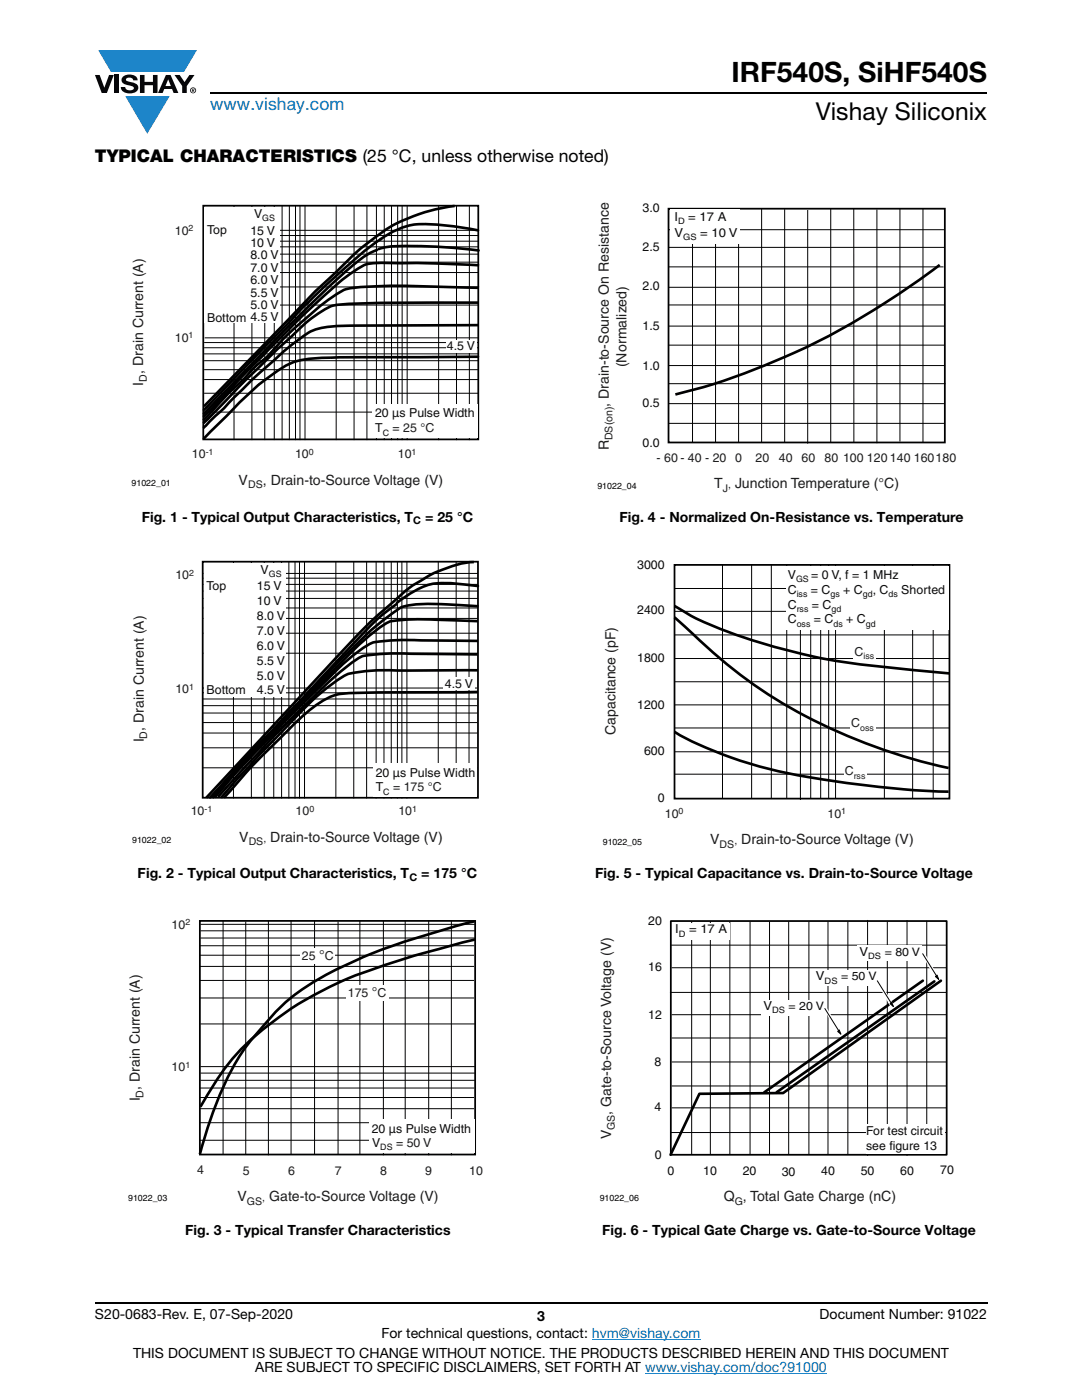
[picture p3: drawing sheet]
<svg xmlns="http://www.w3.org/2000/svg" width="216mm" height="279mm" viewBox="0 0 216 279" stroke-linecap="round" stroke-linejoin="round" font-family="sans-serif">
<g fill="#1e85c9">
<path d="M19.6 10h19.7l-2.6 4.3h-3.8h-10.8z"/>
<path d="M25 19.2h8.9l-4.5 7.5z"/>
</g>
<g fill="#06060c">
<path d="M18.9 15h1l.9 2.5 1-2.5h.9l-1.4 3.6h-1z"/>
<path d="M22.9 15h.9v3.6h-.9z"/>
<path d="M24.6 15.3a2.1 2.1 0 0 1 2.8 .3l.1 .4h-.9a.79 .79 0 0 0-.7-.5 .79 .79 0 0 0-.8 .4l.3 .3 1 .2a1.08 1.08 0 0 1 1.2 1 1.08 1.08 0 0 1-1.1 1.2 1.73 1.73 0 0 1-2.4-1.2h.9a.96 .96 0 0 0 .8 .6 .96 .96 0 0 0 .9-.4 1.31 1.31 0 0 0-1.2-.6 1.03 1.03 0 0 1-1.1-.6 1.03 1.03 0 0 1 .2-1.1z"/>
<path d="M27.9 15h.9v1.3h1.7v-1.3h.9v3.6h-.9v-1.6h-1.7v1.6h-.9z"/>
<path d="M34.8 15h1.1l.9 1.4 1-1.4h1l-1.5 2.2v1.4h-.9v-1.4z"/>
<path d="M33.6 15.9l.5 1.3h-1.1zM33.1 15l-1.6 3.6h1l.3-.8h1.5l.3 .8h1l-1.6-3.6z"/>
<path d="M38.1 18a.46 .46 0 0 1 .9 0 .46 .46 0 0 1-.9 0zM37.9 18a.6 .6 0 0 0 1.2 0 .6 .6 0 0 0-1.2 0z"/>
<path d="M38.4 17.8h.2v.2h-.2zM38.3 17.7v.7h.1v-.3l.4 .3-.2-.3 .2-.2-.1-.2z"/>
</g>
<path d="M42 18.6h155M18.9 260h178.1" fill="none" stroke="#000" stroke-width=".36"/>
<path d="M118.1 267.3h21.7M128.7 274h36.3" fill="none" stroke="#007ec4" stroke-width=".2"/>
<path d="M40.6 41.1h54.8v46.6h-54.8z" fill="none" stroke="#000" stroke-width=".35"/>
<g fill="none" stroke="#000" stroke-width=".2">
<path d="M40.7 46h54.7M40.7 47h54.7M40.7 48.1h54.7M40.7 49.3h54.7M40.7 50.7h54.7M40.7 52.3h54.7M40.7 54.4h54.7M40.9 57.3h54.7M46.7 41v46.8M50.3 41v46.8M52.8 41v46.8M54.7 41v46.8"/>
<path d="M56.3 41v46.8M57.7 41v46.8M59 41v46.8M59.9 41v46.8M60.9 41v46.8M67.1 41v46.8M70.6 41v46.8M73.2 41v46.8M75.1 41v46.8M76.7 41v46.8M78.1 41v46.8M79.3 41v46.8"/>
<path d="M80.2 41v46.8M81.2 41v46.8M87.5 41v46.8M91.1 41v46.8M93.7 41v46.8M40.7 60.9h54.7M40.7 68.4h54.7M40.7 69.4h54.7M40.7 70.6h54.7M40.7 72h54.7M40.7 73.8h54.7M40.7 75.8h54.7"/>
<path d="M40.7 78.5h54.7M40.8 67.4h54.8M40.7 82.2h54.7"/>
</g>
<g fill="none" stroke="#000" stroke-width=".53">
<path d="M75.2 49.9a14.6 14.6 0 0 0-5 3.2 434.8 434.8 0 0 0-25.9 25.7l-3.6 3.8M75.6 49.7a25.9 25.9 0 0 1 8-.6l5.9 .3 6 .6M76 47.7a117.3 117.3 0 0 0-13.9 12.1l-.8 .8M90.7 41.1a33.8 33.8 0 0 0-18.6 8.4l-3.1 2.9a229.2 229.2 0 0 0-14.6 14.6l-13.7 14.1M95.4 46a47.3 47.3 0 0 0-13.1-1.1 16.1 16.1 0 0 0-6.4 2.9M95.4 57.4h-.5a265.9 265.9 0 0 0-21.8-.2l-.9 .1a8.2 8.2 0 0 0-5.8 1.9 81.2 81.2 0 0 0-13.3 12.2 23.5 23.5 0 0 0-4.5 4.3l-2.9 2.7-5.1 5.5M95.6 52.9l-10.3-.4h-5a34.3 34.3 0 0 0-7.2 .3 38.6 38.6 0 0 0-9.5 7.2l-3.7 3.5-6.2 6.2-13.1 13.5M51.6 76.8l-3.8 3.5-7.1 7.2M61.5 60.4l-20.8 21.4M65.8 71.4a18 18 0 0 0-8.9 1.6l-5.2 3.7M95.4 71.2l-29.4 .2M95.4 60.4h-5.6a250.8 250.8 0 0 0-22.7 .5 13.6 13.6 0 0 0-5.5 3l-6.1 5.7-6.7 6.4-8.2 8.5"/>
<path d="M95.5 64.9l-23.8 .1a35.8 35.8 0 0 0-8.6 .7 23.9 23.9 0 0 0-6.5 4.4 238.8 238.8 0 0 0-13.1 12.5l-2.9 2.8"/>
</g>
<g fill="#fff">
<path d="M40.8 41.4h15.2v23.1h-15.2z"/>
<path d="M74.3 80.7h21v6.7h-21z"/>
<path d="M89 67.9h6v2.5h-6z"/>
</g>
<path d="M40.4 112.1h55v47.1h-55z" fill="none" stroke="#000" stroke-width=".35"/>
<g fill="none" stroke="#000" stroke-width=".2">
<path d="M40.6 114.4h54.8M40.6 115.4h54.8M40.6 116.6h54.8M40.6 118h54.8M40.6 119.4h54.8M46.6 112.1v47.2M50.2 112.1v47.2M52.7 112.1v47.2M54.6 112.1v47.2M56.2 112.1v47.2M57.6 112.1v47.2M58.9 112.1v47.2"/>
<path d="M59.8 112.1v47.2M60.8 112.1v47.2M67 112.1v47.2M70.6 112.1v47.2M73.2 112.1v47.2M75.1 112.1v47.2M76.6 112.1v47.2M78.1 112.1v47.2M79.3 112.1v47.2M80.2 112.1v47.2M81.2 112.1v47.2M87.4 112.1v47"/>
<path d="M91 112.1v47M93.6 112.1v47M40.5 137.3h54.8M40.5 138.3h54.8M40.5 139.5h54.8M40.6 121.3h54.8M40.6 123.4h54.8M40.6 126.4h54.8M40.6 130.4h54.8M40.5 140.8h54.8M40.5 142.3h54.8M40.5 144.2h54.8"/>
<path d="M40.5 146.3h54.8M40.5 149.2h54.8M40.5 153.2h54.8"/>
</g>
<path d="M94.5 112.2a24.1 24.1 0 0 0-10.3 3.6 22.5 22.5 0 0 0-5.9 4.5 149.7 149.7 0 0 0-14.5 14.5l-22.6 24.4M95.4 117a32.8 32.8 0 0 0-9.4-.4 20.5 20.5 0 0 0-6.8 3.7M79.1 120.6l-1.1 .8a44.5 44.5 0 0 0-7.6 7.2l-28.5 30.5M95.3 130.6l-13.4-.1a39.7 39.7 0 0 0-9.8 .5 62.2 62.2 0 0 0-11.1 9.5l-6.2 6.3-11.3 12.2M95.4 133.8h-15.8a34.8 34.8 0 0 0-10.4 .8 46.3 46.3 0 0 0-11 9.4l-6.8 7.1-7.3 8.1M95.4 124l-.5-.1a168.6 168.6 0 0 0-15.2-.1 5.7 5.7 0 0 0-4.1 1.6 107.1 107.1 0 0 0-11.8 11.1l-7.9 8-4 4.4a149.9 149.9 0 0 0-9.5 10.3M95.4 138.1l-10 .1a236.7 236.7 0 0 0-17.4 .3 14.3 14.3 0 0 0-7 3.9 176.6 176.6 0 0 0-15.7 16.2l-.6 .6M95.4 127.9l-11.4-.1a40.1 40.1 0 0 0-9.8 .5 41.1 41.1 0 0 0-9.7 8.1l-10.4 10.6a176.6 176.6 0 0 0-11.3 12.1M95.5 121l-6.2-.4a27.2 27.2 0 0 0-9.2 .6l-.8 .5a74.3 74.3 0 0 0-11.6 10.3l-4.5 4.8a150.8 150.8 0 0 0-10.2 10.3 189.4 189.4 0 0 0-10.8 11.9" fill="none" stroke="#000" stroke-width=".53"/>
<g fill="#fff">
<path d="M88.5 135.2h6.2v2.5h-6.2z"/>
<path d="M40.7 112.4h16.2v26.6h-16.2z"/>
<path d="M74.4 152.4h20.7v6.7h-20.7z"/>
</g>
<path d="M39.9 183.8h54.9v46.6h-54.9z" fill="none" stroke="#000" stroke-width=".35"/>
<g fill="none" stroke="#000" stroke-width=".2">
<path d="M39.8 195.7h54.8M39.8 192.9h54.8M39.8 190.6h54.8M39.8 199.2h54.8M39.9 188.7h54.7M40 187.2h54.7M40 185.8h54.7M40 184.5h54.7M44.5 183.8v46.6M49 183.9v46.5M53.6 183.8v46.8M58.1 183.6v46.8"/>
<path d="M62.8 183.6v46.8M67.5 183.9v46.5M71.8 183.7v46.7M76.5 183.8v46.8M80.9 183.8v46.8M85.5 183.8v46.8M90.1 183.8v46.8M39.8 219h54.8M39.9 217.1h54.7M40 215.6h54.7M40 214.2h54.7M40 212.9h54.7"/>
<path d="M40 204.4h54.7M39.8 227.6h54.8M39.8 224.1h54.8M39.8 221.3h54.8"/>
</g>
<path d="M94.7 183.9l-2.6 .6a160.1 160.1 0 0 0-20.2 6.7 57.7 57.7 0 0 0-15.4 9.3l-3.3 3.5a44.6 44.6 0 0 0-10 16.2l-1.8 4.8-1.5 5.3M94.9 187.5l-3.1 .7a164.3 164.3 0 0 0-24.3 7.9 63.8 63.8 0 0 0-20.7 14.7 61.1 61.1 0 0 0-6.8 10.1" fill="none" stroke="#000" stroke-width=".53"/>
<g fill="#fff">
<path d="M73.6 223.5h21v6.7h-21z"/>
<path d="M59.9 189.2h6.9v3.2h-6.9z"/>
<path d="M69.1 196.7h8.5v3h-8.5z"/>
</g>
<g fill="none" stroke="#000" stroke-width=".2">
<path d="M133.5 45.8h54.9M133.5 49.4h55M133.5 57.3h55M133.5 53.3h54.8M138.2 41.6v46.8M142.8 41.7v46.7M147.4 41.6v46.8M152 41.6v46.8M156.6 41.7v46.7M161.2 41.9v46.6M165.8 41.6v46.6M170.4 41.5v46.8"/>
<path d="M175 41.8v46.6M179.6 41.7v46.4M184.2 41.7v46.6M133.3 68.9h55.2M133.3 73h55.3M133.5 60.9h55M133.5 76.6h55.1M133.5 65.1h54.9M133.3 84.5h55.3M133.5 80.6h54.9"/>
</g>
<path d="M133.4 41.6h55.1v46.7h-55.1z" fill="none" stroke="#000" stroke-width=".35"/>
<path d="M187.5 52.9a145.8 145.8 0 0 1-47.7 24.5l-5 1.3" fill="none" stroke="#000" stroke-width=".53"/>
<path d="M133.7 41.8h13.9v6.9h-13.9z" fill="#fff"/>
<path d="M134.6 112.7h54.9v46.7h-54.9z" fill="none" stroke="#000" stroke-width=".35"/>
<g fill="none" stroke="#000" stroke-width=".2">
<path d="M134.6 117.4h54.8M144.2 112.7v46.7M150 112.7v46.7M153.9 112.7v46.7M157 112.7v46.7M159.7 113v46.7M161.8 112.7v46.7M163.8 112.7v46.7M165.4 112.7v46.7M166.7 112.7v46.7M176.5 112.7v46.7M182.1 112.7v46.7"/>
<path d="M186.2 112.7v46.7M134.6 122h54.8M134.6 126.7h54.8M134.6 131.4h54.8M134.6 136.1h54.8M134.6 140.7h54.8M134.6 145.3h54.8M134.6 150h54.8M134.6 154.5h54.8"/>
</g>
<path d="M134.6 120.9l.5 .3a43.8 43.8 0 0 0 10.6 5.1 125.5 125.5 0 0 0 34.9 7.3l8.9 .8M134.6 123.2l.6 .5a138.5 138.5 0 0 0 18.1 14.9 111.9 111.9 0 0 0 36 14.7M134.6 146.1a80.3 80.3 0 0 0 28.2 9.2 201.2 201.2 0 0 0 26.5 2.7" fill="none" stroke="#000" stroke-width=".53"/>
<g fill="#fff">
<path d="M170.3 128.4h4.5v3.5h-4.5z"/>
<path d="M168.3 152.3h4.6v3.5h-4.6z"/>
<path d="M169.6 142.7h5.1v3.6h-5.1z"/>
<path d="M156.8 113h32.4v12.7h-32.4z"/>
</g>
<g fill="none" stroke="#000" stroke-width=".2">
<path d="M133.8 198.1h55.1M133.9 188.6h54.8M134.1 193.1h54.8M138 184v46.3M141.7 183.9v46.4M145.6 184v46.3M149.7 184v46.3M153.5 184v46.3M157.4 184v46.3M161.4 184v46.3M165.2 184v46.3M169.2 184v46.3"/>
<path d="M173.1 183.7v46.9M177.1 184v46.3M181 183.7v46.9M184.9 183.8v46.4M134.1 202.5h54.8M134.1 207.2h54.8M134.1 216.7h54.8M134.1 211.9h54.8M133.9 226h54.8M134.1 221.1h54.8"/>
</g>
<path d="M133.9 183.8h55v46.7h-55z" fill="none" stroke="#000" stroke-width=".35"/>
<path d="M184.1 195.7l-31.6 22.3M186.4 195.9l-31.4 22.1M187.8 195.7l-31.5 22.4-16.7 .2-5.8 12.2" fill="none" stroke="#000" stroke-width=".53"/>
<g fill="#fff">
<path d="M134.2 184.2h11.4v3.3h-11.4z"/>
<path d="M151.9 199.6h13v3.1h-13z"/>
<path d="M162.4 193.6h12.7v3.2h-12.7z"/>
<path d="M172.8 224.4h15.7v5.8h-15.7z"/>
<path d="M171.1 188.5h12.8v3.2h-12.8z"/>
</g>
<path d="M183.7 190l.6-.2 3.2 5.5-.5 .6z" fill="#fff"/>
<path d="M187 194.6l.3 .9-.6-.6z" fill="#000"/>
<path d="M184.1 190.3l2.8 4.5M187 194.6l.3 .9-.6-.6z" fill="none" stroke="#000" stroke-width=".2"/>
<path d="M174.6 195.4l.6-.2 3.2 5.5-.5 .6z" fill="#fff"/>
<path d="M177.9 200l.4 .9-.7-.6z" fill="#000"/>
<path d="M175.1 195.7l2.7 4.5M177.9 200l.4 .9-.7-.6z" fill="none" stroke="#000" stroke-width=".2"/>
<path d="M164.2 200.9l.5-.2 3.3 5.6-.5 .6z" fill="#fff"/>
<path d="M167.5 205.5l.3 .9-.7-.6z" fill="#000"/>
<path d="M164.6 201.3l2.7 4.4M167.5 205.5l.3 .9-.7-.6z" fill="none" stroke="#000" stroke-width=".2"/>
<text font-size="5.6" x="145.9" y="16.4">IRF540S, SiHF540S</text>
<text font-size="4.9" x="162.8" y="24">Vishay Siliconix</text>
<text font-size="3.5" fill="#007ec4" x="42" y="21.9">www.vishay.com</text>
<text font-size="3.5" x="18.9" y="32.3">TYPICAL CHARACTERISTICS (25 °C, unless otherwise noted)</text>
<g font-size="2.8" fill="#1f1d1e">
<text x="28.6" y="76.9" transform="rotate(-90 28.6 76.9)">I , Drain Current (A)</text>
<text x="125" y="73.3" transform="rotate(-90 125 73.3)">(Normalized)</text>
<text x="121.5" y="81.1" transform="rotate(-90 121.5 81.1)">, Drain-to-Source On Resistance</text>
<text x="121.5" y="89.9" transform="rotate(-90 121.5 89.9)">R</text>
<text x="47.6" y="96.7">V</text>
<text x="52.4" y="96.7">, Drain-to-Source Voltage (V)</text>
<text x="142.5" y="97.5">T</text>
<text x="146.7" y="97.5">Junction Temperature (°C)</text>
<text x="28.7" y="148.2" transform="rotate(-90 28.7 148.2)">I , Drain Current (A)</text>
<text x="122.8" y="146.7" transform="rotate(-90 122.8 146.7)">Capacitance (pF)</text>
<text x="47.7" y="168">V</text>
<text x="53.9" y="168">Drain-to-Source Voltage (V)</text>
<text x="141.7" y="168.5">V</text>
<text x="147.9" y="168.5">Drain-to-Source Voltage (V)</text>
<text x="63.7" y="191.5">°</text>
<text x="74.2" y="198.9">°</text>
<text x="27.9" y="219.8" transform="rotate(-90 27.9 219.8)">I , Drain Current (A)</text>
<text x="122" y="227.4" transform="rotate(-90 122 227.4)">V</text>
<text x="122" y="222.5" transform="rotate(-90 122 222.5)">, Gate-to-Source Voltage (V)</text>
<text x="47.4" y="239.7">V</text>
<text x="53.7" y="239.7">Gate-to-Source Voltage (V)</text>
<text x="144.4" y="239.7">Q , Total Gate Charge (nC)</text>
</g>
<g font-size="2.8">
<text x="28.3" y="104.1">Fig. 1 - Typical Output Characteristics, T</text>
<text x="84.8" y="104.1">= 25 °C</text>
<text x="123.6" y="104.1">Fig. 4 - Normalized On-Resistance vs. Temperature</text>
<text x="27.5" y="175.3">Fig. 2 - Typical Output Characteristics, T</text>
<text x="84" y="175.3">= 175 °C</text>
<text x="118.8" y="175.3">Fig. 5 - Typical Capacitance vs. Drain-to-Source Voltage</text>
<text x="37" y="246.5">Fig. 3 - Typical Transfer Characteristics</text>
<text x="120.2" y="246.5">Fig. 6 - Typical Gate Charge vs. Gate-to-Source Voltage</text>
<text x="18.9" y="263.3">S20-0683-Rev. E, 07-Sep-2020</text>
<text x="107.2" y="263.6">3</text>
<text x="163.6" y="263.3">Document Number: 91022</text>
<text x="76.1" y="267.1">For technical questions, contact: hvm@vishay.com</text>
<text x="26.5" y="271">THIS DOCUMENT IS SUBJECT TO CHANGE WITHOUT NOTICE. THE PRODUCTS DESCRIBED HEREIN AND THIS DOCUMENT</text>
<text x="50.9" y="273.8">ARE SUBJECT TO SPECIFIC DISCLAIMERS, SET FORTH AT www.vishay.com/doc?91000</text>
</g>
<g font-size="2.5" fill="#1f1d1e">
<text x="34.9" y="46.8">10</text>
<text x="34.9" y="68.2">10</text>
<text x="80.5" y="86.3">25 °C</text>
<text x="38.3" y="91.4">10</text>
<text x="58.9" y="91.4">10</text>
<text x="79.4" y="91.4">10</text>
<text x="131" y="92.2">- 60 - 40 - 20</text>
<text x="146.7" y="92.2">0</text>
<text x="150.8" y="92.2">20</text>
<text x="155.4" y="92.2">40</text>
<text x="159.9" y="92.2">60</text>
<text x="164.5" y="92.2">80 100 120 140 160180</text>
<text x="35" y="115.6">10</text>
<text x="170.5" y="130.8">C</text>
<text x="35" y="138.4">10</text>
<text x="169.9" y="145.2">C</text>
<text x="168.6" y="154.7">C</text>
<text x="80.6" y="158">175 °C</text>
<text x="38.1" y="162.7">10</text>
<text x="59" y="162.7">10</text>
<text x="79.5" y="162.7">10</text>
<text x="132.7" y="163.2">10</text>
<text x="165.1" y="163.2">10</text>
<text x="34.2" y="185.4">10</text>
<text x="60.2" y="191.5">25</text>
<text x="64.8" y="191.5">C</text>
<text x="69.4" y="198.9">175</text>
<text x="75.3" y="198.9">C</text>
<text x="34.3" y="213.8">10</text>
<text x="81.2" y="228.9">50 V</text>
<text x="39.3" y="234.3">4</text>
<text x="48.5" y="234.4">5</text>
<text x="57.5" y="234.4">6</text>
<text x="66.8" y="234.4">7</text>
<text x="75.8" y="234.4">8</text>
<text x="84.8" y="234.4">9</text>
<text x="93.6" y="234.4">10</text>
</g>
<g font-size="2.5" fill="#0c0d0d">
<text x="41.3" y="46.7">Top</text>
<text x="50" y="46.8">15 V</text>
<text x="50.7" y="43.5">V</text>
<text x="128.2" y="42.2">3.0</text>
<text x="134.6" y="44.1">I</text>
<text x="134.6" y="47.3">V</text>
<text x="137.3" y="44.1">= 17 A</text>
<text x="139.7" y="47.3">= 10 V</text>
<text x="50" y="49.3">10 V</text>
<text x="50" y="51.8">8.0 V</text>
<text x="128.2" y="50.2">2.5</text>
<text x="50" y="54.2">7.0 V</text>
<text x="50" y="56.7">6.0 V</text>
<text x="50" y="59.2">5.5 V</text>
<text x="128.2" y="57.9">2.0</text>
<text x="41.3" y="64.3">Bottom 4.5 V</text>
<text x="50" y="61.6">5.0 V</text>
<text x="128.2" y="65.9">1.5</text>
<text x="89.2" y="69.9">4.5 V</text>
<text x="128.2" y="73.8">1.0</text>
<text x="74.9" y="83.3">20 µs Pulse Width</text>
<text x="128.2" y="81.2">0.5</text>
<text x="74.9" y="86.3">T</text>
<text x="78.3" y="86.3">=</text>
<text x="128.2" y="89.1">0.0</text>
<text x="127.2" y="113.6">3000</text>
<text x="41.2" y="117.7">Top</text>
<text x="51.3" y="117.8">15 V</text>
<text x="52" y="114.5">V</text>
<text x="157.2" y="115.5">V</text>
<text x="157.2" y="118.5">C</text>
<text x="161.8" y="118.5">= C</text>
<text x="161.9" y="115.5">= 0 V, f = 1 MHz</text>
<text x="168.3" y="118.5">+ C</text>
<text x="174.1" y="118.5">, C</text>
<text x="179.8" y="118.5">Shorted</text>
<text x="51.3" y="120.8">10 V</text>
<text x="51.3" y="123.8">8.0 V</text>
<text x="127.2" y="122.6">2400</text>
<text x="157.2" y="124.4">C</text>
<text x="157.2" y="121.4">C</text>
<text x="162" y="121.4">= C</text>
<text x="162.4" y="124.4">= C</text>
<text x="168.9" y="124.4">+ C</text>
<text x="51.3" y="126.7">7.0 V</text>
<text x="51.3" y="129.7">6.0 V</text>
<text x="51.3" y="132.7">5.5 V</text>
<text x="51.3" y="135.6">5.0 V</text>
<text x="88.8" y="137.2">4.5 V</text>
<text x="127.2" y="132.1">1800</text>
<text x="41.2" y="138.5">Bottom</text>
<text x="51.3" y="138.6">4.5 V</text>
<text x="127.2" y="141.5">1200</text>
<text x="75" y="155">20 µs Pulse Width</text>
<text x="128.5" y="150.6">600</text>
<text x="75" y="158">T</text>
<text x="78.4" y="158">=</text>
<text x="131.3" y="160.1">0</text>
<text x="129.4" y="184.7">20</text>
<text x="134.7" y="186.3">I</text>
<text x="137.5" y="186.3">= 17 A</text>
<text x="171.5" y="190.7">V</text>
<text x="129.4" y="193.8">16</text>
<text x="162.8" y="195.6">V</text>
<text x="129.4" y="203.3">12</text>
<text x="152.3" y="201.5">V</text>
<text x="130.6" y="212.8">8</text>
<text x="130.6" y="221.7">4</text>
<text x="74.2" y="226.1">20 µs Pulse Width</text>
<text x="172.8" y="226.6">For test circuit</text>
<text x="74.2" y="228.9">V</text>
<text x="79" y="228.9">=</text>
<text x="130.7" y="231.3">0</text>
<text x="172.8" y="229.5">see figure 13</text>
<text x="133.2" y="234.6">0</text>
<text x="140.3" y="234.6">10</text>
<text x="148.2" y="234.6">20</text>
<text x="156" y="234.7">30</text>
<text x="163.9" y="234.6">40</text>
<text x="171.7" y="234.4">50</text>
<text x="179.6" y="234.4">60</text>
<text x="187.6" y="234.3">70</text>
</g>
<g font-size="2.3" fill="#0c0d0d">
<text x="176.5" y="190.7">= 80 V</text>
<text x="167.8" y="195.6">= 50 V</text>
<text x="157.4" y="201.5">= 20 V</text>
</g>
<g font-size="2.1" fill="#1f1d1e">
<text x="29.3" y="76.2" transform="rotate(-90 29.3 76.2)">D</text>
<text x="122.2" y="87.9" transform="rotate(-90 122.2 87.9)">DS(on)</text>
<text x="49.5" y="97.5">DS</text>
<text x="144.3" y="98.2">J</text>
<text x="145.3" y="97.5">,</text>
<text x="29.4" y="147.4" transform="rotate(-90 29.4 147.4)">D</text>
<text x="49.6" y="168.7">DS</text>
<text x="52.6" y="168">,</text>
<text x="143.6" y="169.2">DS</text>
<text x="146.5" y="168.5">,</text>
<text x="28.6" y="219" transform="rotate(-90 28.6 219)">D</text>
<text x="122.7" y="225.5" transform="rotate(-90 122.7 225.5)">GS</text>
<text x="52.3" y="239.7">,</text>
<text x="49.3" y="240.4">GS</text>
<text x="146.6" y="240.4">G</text>
</g>
<g font-size="2.1">
<text x="82.5" y="104.6">C</text>
<text x="81.7" y="175.8">C</text>
</g>
<g font-size="1.8" fill="#1f1d1e">
<text x="37.6" y="46.1">2</text>
<text x="37.6" y="67.5">1</text>
<text x="41" y="90.7">-1</text>
<text x="61.6" y="90.7">0</text>
<text x="82.1" y="90.7">1</text>
<text x="37.7" y="114.9">2</text>
<text x="172.3" y="131.5">iss</text>
<text x="37.7" y="137.7">1</text>
<text x="171.6" y="145.9">oss</text>
<text x="170.3" y="155.4">rss</text>
<text x="40.8" y="162">-1</text>
<text x="61.7" y="162">0</text>
<text x="82.3" y="162">1</text>
<text x="135.4" y="162.5">0</text>
<text x="167.9" y="162.5">1</text>
<text x="37" y="184.7">2</text>
<text x="37" y="213.1">1</text>
</g>
<g font-size="1.8" fill="#0c0d0d">
<text x="52.3" y="44.2">GS</text>
<text x="135.3" y="44.8">D</text>
<text x="136.3" y="48">GS</text>
<text x="76.4" y="87">C</text>
<text x="53.6" y="115.2">GS</text>
<text x="158.8" y="116.2">GS</text>
<text x="159" y="119.2">iss</text>
<text x="165.7" y="119.2">gs</text>
<text x="172.2" y="119.2">gd</text>
<text x="177.3" y="119.2">ds</text>
<text x="159" y="122.2">rss</text>
<text x="159" y="125.1">oss</text>
<text x="165.9" y="122.2">gd</text>
<text x="166.3" y="125.1">ds</text>
<text x="172.8" y="125.1">gd</text>
<text x="76.5" y="158.7">C</text>
<text x="135.4" y="187">D</text>
<text x="173.2" y="191.4">DS</text>
<text x="164.5" y="196.3">DS</text>
<text x="154.1" y="202.2">DS</text>
<text x="75.9" y="229.6">DS</text>
</g>
<g font-size="1.8">
<text x="26.3" y="96.9">91022_01</text>
<text x="119.2" y="97.7">91022_04</text>
<text x="26.4" y="168.2">91022_02</text>
<text x="120.3" y="168.7">91022_05</text>
<text x="25.6" y="239.7">91022_03</text>
<text x="119.7" y="239.8">91022_06</text>
</g>
</svg>
